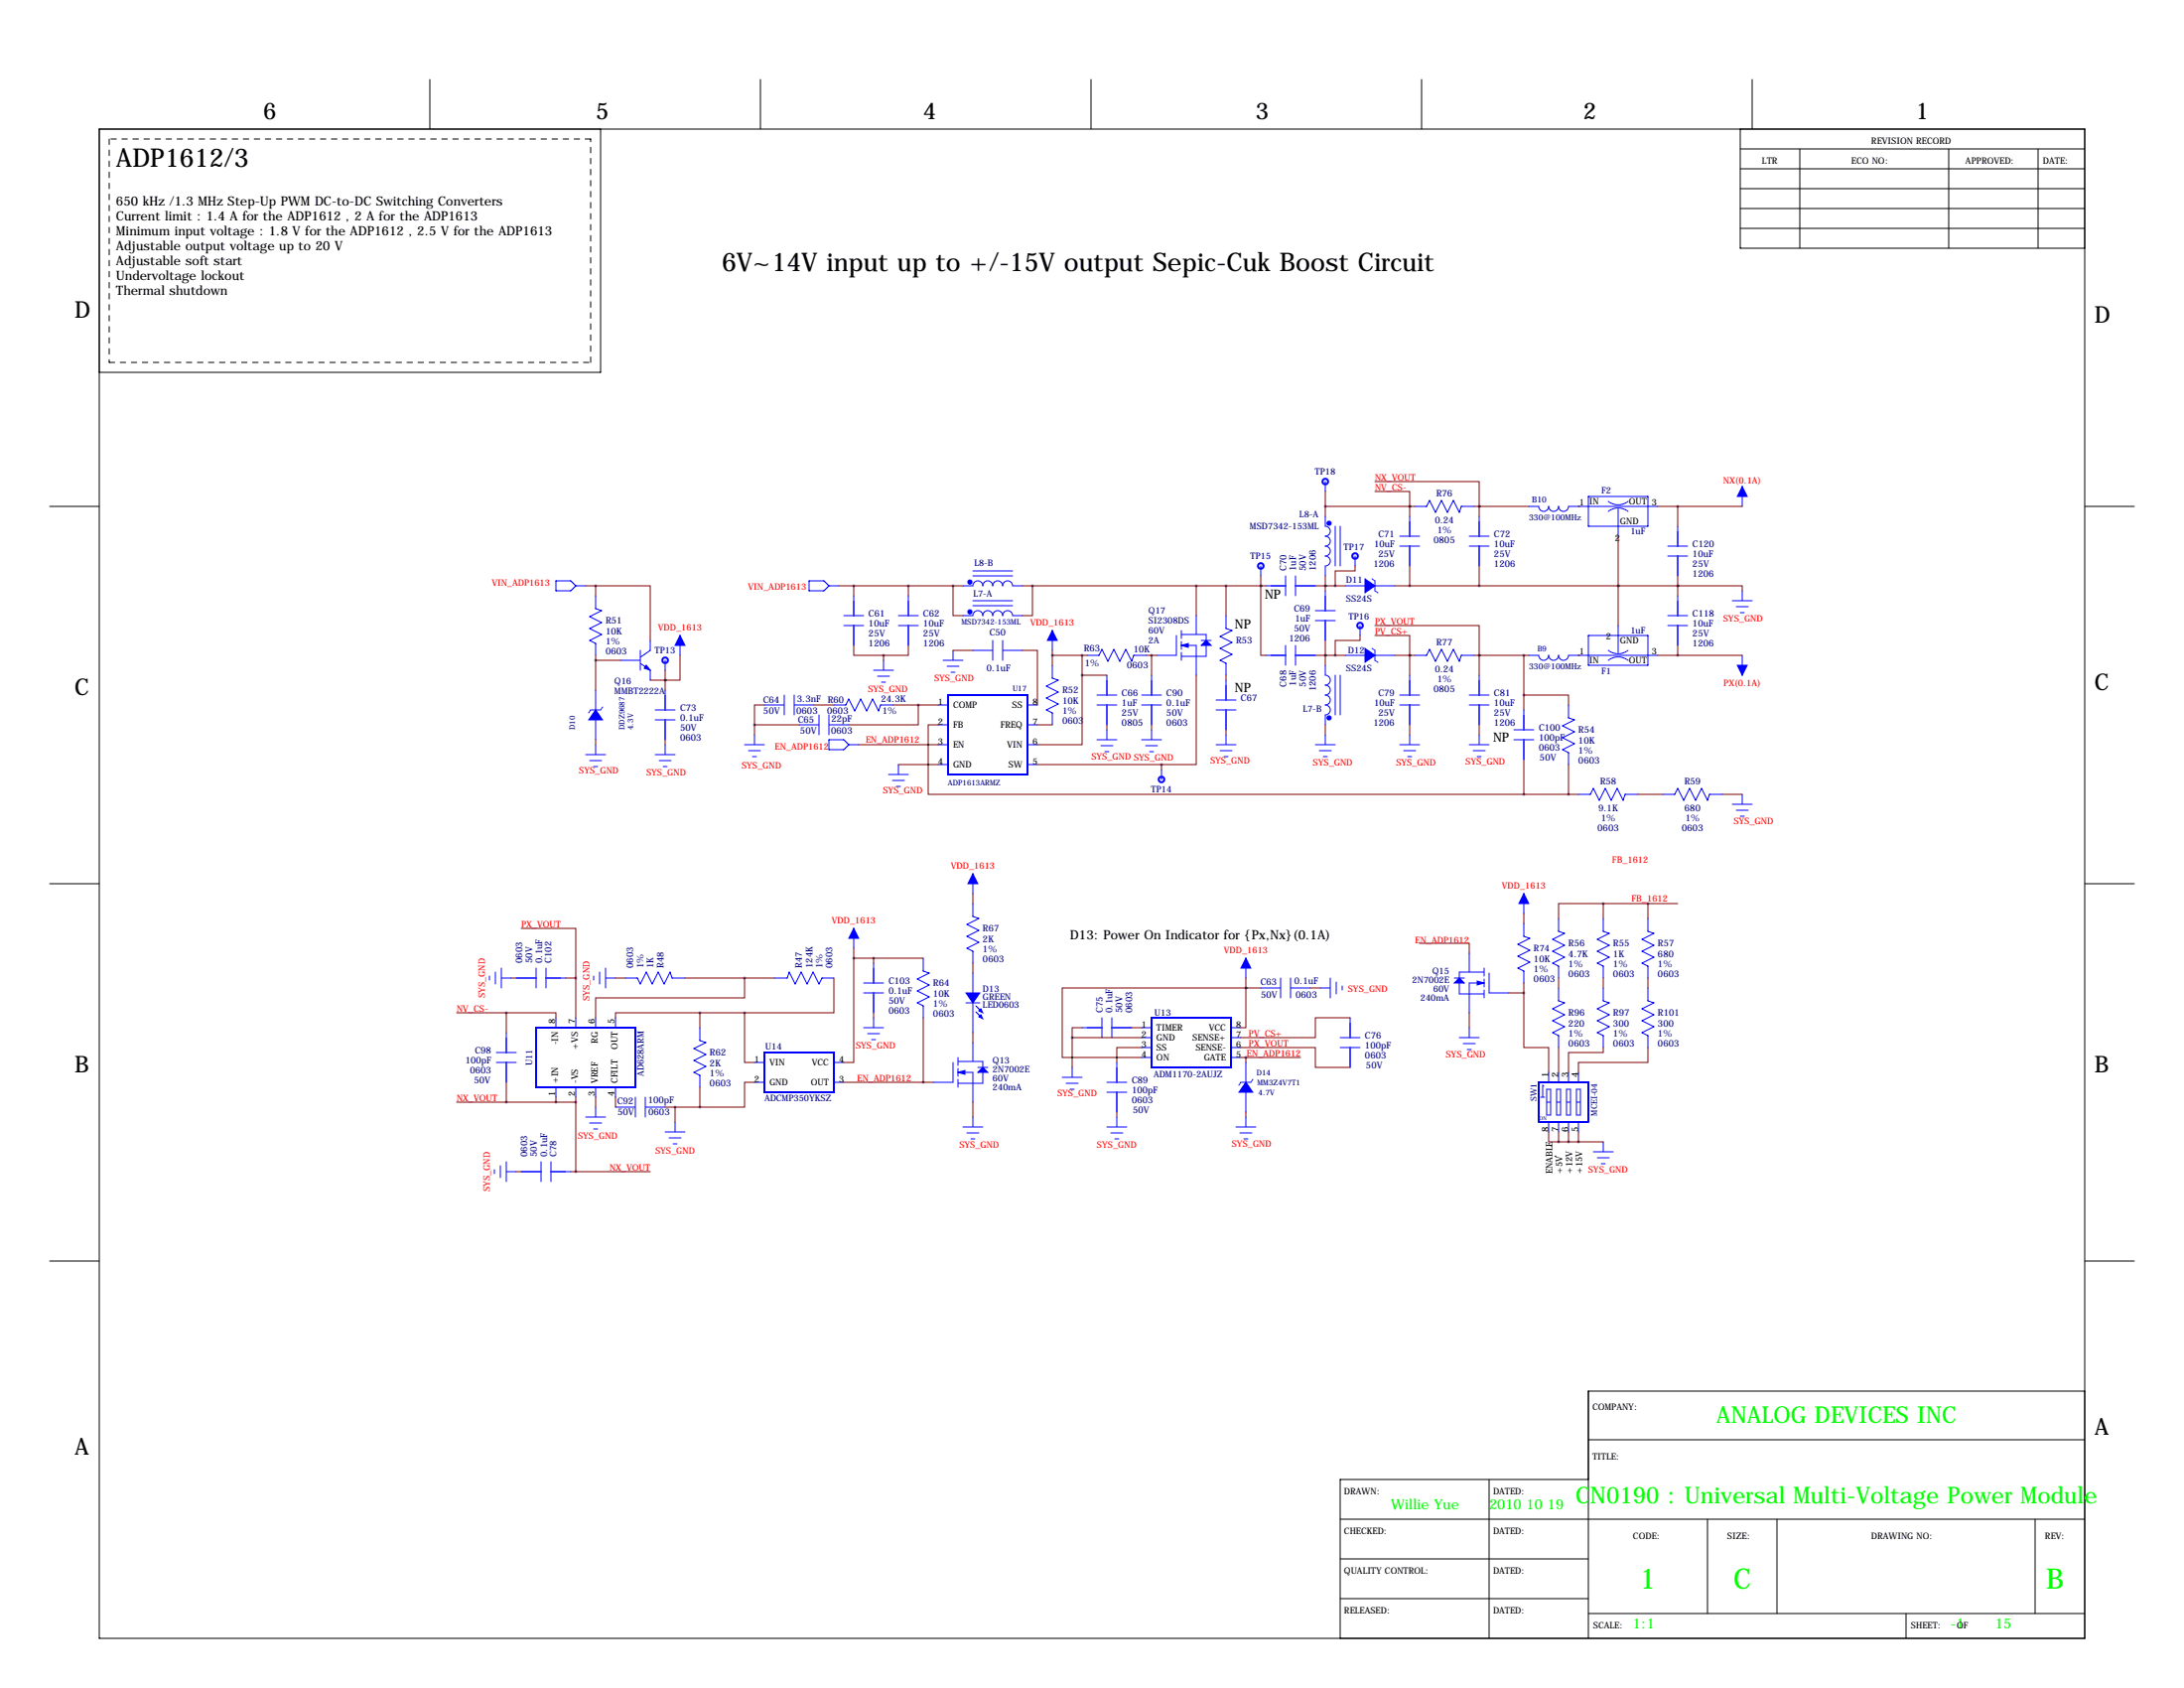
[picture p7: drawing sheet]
<svg xmlns="http://www.w3.org/2000/svg" width="559mm" height="432mm" viewBox="0 0 559 432" stroke-linecap="round" stroke-linejoin="round" font-family="sans-serif">
<g fill="none" stroke="#000" stroke-width=".25">
<path d="M25.4 33h508v386.1h-508zM110 20.3v12.7M153.7 33v62.2h-128.3M194.6 20.3v12.7M279.1 20.3v12.7M363.7 20.3v12.7M445.3 38.1h88.1M445.3 33v30.5h88.1M448.3 20.3v12.7M460.5 38.1v25.4M498.6 38.1v25.4M521.5 38.1v25.4"/>
<path d="M445.3 48.3h88.1M445.3 43.2h88.1M445.3 53.3h88.1M445.3 58.4h88.1M12.7 129.5h12.7M533.4 129.5h12.7M12.7 226.1h12.7M533.4 226.1h12.7M397.8 295.7h.1M12.7 322.6h12.7M533.4 322.6h12.7M533.4 355.9h-127v63.2"/>
<path d="M381 378.5v40.6M406.4 368.3h127M406.4 378.5h-63.5v40.6M342.9 388.6h190.5M342.9 398.8h63.5M436.9 388.6v24.1M454.7 388.6v24.1M520.7 388.6v24.1M342.9 408.9h63.5M406.4 412.7h127M487.7 412.7v6.4"/>
</g>
<path d="M27.9 35.6v57.1M151.1 35.6h-123.2M27.9 92.7h123.2M151.1 92.7v-57.1" fill="none" stroke="#000" stroke-width=".25" stroke-dasharray="1.4 1.4"/>
<g fill="none" stroke="#00f" stroke-width=".51">
<path d="M242.6 177.8h20.3v20.3h-20.3zM137.2 262.9h25.4v15.2h-25.4zM195.6 269.2h17.8v10.2h-17.8zM294.6 260.3h20.4v12.7h-20.4zM393.7 276.9h12.7v10.1h-12.7z"/>
<circle cx="339.1" cy="123.2" r=".71"/>
<circle cx="322.6" cy="144.8" r=".71"/>
<circle cx="346.7" cy="142.2" r=".71"/>
<circle cx="170.2" cy="168.9" r=".71"/>
<circle cx="348" cy="160" r=".71"/>
<circle cx="297.2" cy="199.4" r=".71"/>
</g>
<g fill="none" stroke="#00f" stroke-width=".25">
<path d="M339.1 132.1v2.5a1.27 1.27 0 0 1 1.3 1.3 1.27 1.27 0 0 1-1.3 1.3 1.27 1.27 0 0 1 1.3 1.2 1.27 1.27 0 0 1-1.3 1.3 1.27 1.27 0 0 1 1.3 1.3 1.27 1.27 0 0 1-1.3 1.2 1.27 1.27 0 0 1 1.3 1.3 1.27 1.27 0 0 1-1.3 1.3v2.5M339.1 123.2v2.5M341.6 134.6v10.2M342.9 134.6v10.2M358.1 139.7h5.1M358.1 137.2h5.1M360.7 132.1v5.1M360.7 139.7v5.1M361.9 129.5h3.1l.8-1.5 1.5 3.1 1.5-3.1 1.5 3.1 1.6-3.1 1.5 3.1 .5-1.6h3.3M375.9 139.7h5.1M375.9 137.2h5.1M378.5 132.1v5.1"/>
<path d="M378.5 139.7v5.1M391.2 129.5h2.5a1.27 1.27 0 0 0 1.3 1.3 1.27 1.27 0 0 0 1.2-1.3 1.27 1.27 0 0 0 1.3 1.3 1.27 1.27 0 0 0 1.3-1.3 1.27 1.27 0 0 0 1.2 1.3 1.27 1.27 0 0 0 1.3-1.3h22.9M406.4 127h15.2v7.6h-15.2zM411.5 128.3a4.1 4.1 0 0 0 5.1 0M411.5 130.8a4.1 4.1 0 0 1 5.1 0M414 130v7.2M426.7 139.7h5.1M429.3 134.6v5.1M445.8 124.5v5M142.2 148.6h3.8l1.3 1.3-1.3 1.2h-3.8zM147.3 149.9h2.6M152.4 152.4v3.3l1.5 .5-3 1.5 3 1.6-3 1.5 3 1.5-3 1.5 1.5 .8v3"/>
<path d="M207 148.6h3.8l1.3 1.3-1.3 1.2h-3.8zM212.1 149.9h2.5M215.9 157.5h5.1M218.4 152.4v5.1M229.9 157.5h5M232.4 152.4v5.1M246.4 149.9h2.5a1.27 1.27 0 0 1 1.3-1.3 1.27 1.27 0 0 1 1.3 1.3 1.27 1.27 0 0 1 1.2-1.3 1.27 1.27 0 0 1 1.3 1.3 1.27 1.27 0 0 1 1.3-1.3 1.27 1.27 0 0 1 1.2 1.3 1.27 1.27 0 0 1 1.3-1.3 1.27 1.27 0 0 1 1.3 1.3h2.5M246.4 157.5h2.5a1.27 1.27 0 0 1 1.3-1.3 1.27 1.27 0 0 1 1.3 1.3 1.27 1.27 0 0 1 1.2-1.3 1.27 1.27 0 0 1 1.3 1.3 1.27 1.27 0 0 1 1.3-1.3 1.27 1.27 0 0 1 1.2 1.3 1.27 1.27 0 0 1 1.3-1.3 1.27 1.27 0 0 1 1.3 1.3h2.5M248.9 147.3h10.2M248.9 146h10.2M248.9 153.7h10.2M248.9 154.9h10.2"/>
<path d="M306.1 157.5v4.8M313.7 157.5v3.3l1.5 .5-3 1.5 3 1.5-3 1.6 3 1.5-3 1.5 1.5 .8v3M322.6 144.8v2.5M323.8 149.9h5.1M328.9 147.3v5.1M331.5 149.9h5M331.5 147.3v5.1M336.5 156.2h5.1M336.5 158.8h5.1M339.1 151.1v5.1M339.1 158.8v5M344.2 149.9h5"/>
<path d="M346.7 142.2v2.6M351 148.1l.8 .5v2.5l.8 .5M351.8 149.9h5.1M426.7 157.5h5.1M426.7 142.2h5.1M429.3 142.2v5.1M429.3 152.4v5.1M443.2 153.7h5.1M444.2 155.2h3.1M445.3 156.7h1M445.8 151.1v2.6M152.4 176.5v5.1"/>
<path d="M158.7 168.9h5.1M163.8 169.7l2.6 1.7v2.6M163.8 166.4v5M166.4 163.8v2.6l-2.6 1.7M170.2 168.9v2.5M170.2 176.5v5.1M174 162.6v5M200.7 177.8v5.1M203.2 177.8v5.1M215.9 160h5.1M218.4 160v5.1M223.5 171.4h5.1"/>
<path d="M224.5 173h3.1M225.6 174.5h1M226.1 168.9v2.5M229.9 160h5M232.4 160v5.1M241.3 168.9h5.1M242.3 170.4h3.1M243.3 172h1M243.8 166.4v2.5M248.9 166.4h5.1M254 163.8v5.1M256.5 166.4h5.1"/>
<path d="M256.5 163.8v5.1M269.2 161.3v5.1M269.2 170.2v3.3l1.6 .5-3.1 1.5 3.1 1.5-3.1 1.6 3.1 1.5-3.1 1.5 1.5 .8v3M278.1 167.6h3.1l.7-1.5 1.6 3.1 1.5-3.1 1.5 3.1 1.5-3.1 1.6 3.1 .5-1.6h3.3M280.7 177.8h5.1M283.2 172.7v5.1M292.1 177.8h5.1M294.6 172.7v5.1M301 162.6v5h-5.1M302.3 161.3v2M302.3 164.1v2M302.3 166.9v2"/>
<path d="M302.3 162.3h6.3v1.5M303.5 165.1h2.6v7.6M307.3 163.8h2.6M308.6 165.1v2.8h-6.3M311.1 179.1h5.1M313.7 174v5.1M323.8 167.6h5.1M328.9 165.1v5.1M331.5 167.6h5M331.5 165.1v5.1M339.1 170.2v2.5a1.27 1.27 0 0 1 1.3 1.3 1.27 1.27 0 0 1-1.3 1.3 1.27 1.27 0 0 1 1.3 1.2 1.27 1.27 0 0 1-1.3 1.3 1.27 1.27 0 0 1 1.3 1.3 1.27 1.27 0 0 1-1.3 1.2 1.27 1.27 0 0 1 1.3 1.3 1.27 1.27 0 0 1-1.3 1.3v2.5M341.6 172.7v10.2"/>
<path d="M342.9 172.7v10.2M344.2 167.6h5M348 160v2.6M351 165.9l.8 .5v2.5l.8 .5M351.8 167.6h5.1M358.1 177.8h5.1M360.7 172.7v5.1M361.9 167.6h3.1l.8-1.5 1.5 3.1 1.5-3.1 1.5 3.1 1.6-3.1 1.5 3.1 .5-1.6h3.3M375.9 177.8h5.1M378.5 172.7v5.1M391.2 167.6h2.5a1.27 1.27 0 0 0 1.3 1.3 1.27 1.27 0 0 0 1.2-1.3 1.27 1.27 0 0 0 1.3 1.3 1.27 1.27 0 0 0 1.3-1.3 1.27 1.27 0 0 0 1.3 1.3 1.27 1.27 0 0 0 1.2-1.3h22.9M406.4 162.6h15.2v7.6h-15.2z"/>
<path d="M411.5 166.4a4.1 4.1 0 0 0 5.1 0M411.5 168.9a4.1 4.1 0 0 1 5.1 0M414 160v7.1M426.7 160h5.1M429.3 160v5.1M445.8 167.6v5.1M149.9 193h5M150.9 194.6h3M151.9 196.1h1M152.4 184.1v5.1M152.4 190.5v2.5M154.2 180.8l-.5 .8h-2.6l-.5 .8"/>
<path d="M167.6 181.6h5.1M167.6 184.1h5.1M167.6 193h5.1M168.7 194.6h3M169.7 196.1h1M170.2 184.1v5.1M170.2 190.5v2.5M190.5 190.5h5.1M191.5 192h3.1M192.5 193.5h1M193 188v2.5M195.6 180.3h5.1"/>
<path d="M203.2 180.3h5.1M204.5 185.4h5M209.5 182.9v5.1M212.1 185.4h5.1M212.1 182.9v5.1M212.1 189.2h3.8l1.3 1.3-1.3 1.3h-3.8zM213.4 180.3h3l.8-1.5 1.5 3.1 1.5-3.1 1.5 3.1 1.6-3.1 1.5 3.1 .5-1.6h3.3M217.2 190.5h2.5M227.3 198.1h5.1M228.3 199.6h3.1M229.9 195.6v2.5M240 180.3h2.6"/>
<path d="M240 185.4h2.6M240 190.5h2.6M240 195.6h2.6M262.9 180.3h2.5M262.9 185.4h2.5M262.9 190.5h2.5M262.9 195.6h2.5M280.7 180.3h5.1M280.7 189.2h5.1M281.7 190.8h3M282.7 192.3h1M283.2 180.3v5.1"/>
<path d="M283.2 186.7v2.5M292.1 180.3h5.1M292.1 189.2h5.1M293.1 190.8h3.1M294.1 192.3h1M294.6 180.3v5.1M294.6 186.7v2.5M297.2 196.8v2.6M311.1 190.5h5.1M311.1 181.6h5.1M312.2 192h3M313.2 193.5h1"/>
<path d="M313.7 181.6v5.1M313.7 188v2.5M336.5 190.5h5.1M337.6 192h3M338.6 193.5h1M339.1 188v2.5M358.1 180.3h5.1M358.1 190.5h5.1M359.2 192h3M360.2 193.5h1M360.7 180.3v5.1M360.7 188v2.5"/>
<path d="M375.9 180.3h5.1M375.9 190.5h5.1M376.9 192h3.1M378 193.5h1M378.5 180.3v5.1M378.5 188v2.5M387.3 186.7h5.1M387.3 189.2h5.1M389.9 181.6v5.1M389.9 189.2v5.1M401.3 180.3v3.3l1.5 .5-3 1.6 3 1.5-3 1.5 3 1.5-3 1.6 1.5 .7v3.1M229.4 201.2h1"/>
<path d="M403.9 203.2h3l.8-1.5 1.5 3 1.5-3 1.5 3 1.6-3 1.5 3 .5-1.5h3.3M425.4 203.2h3.1l.8-1.5 1.5 3 1.5-3 1.5 3 1.6-3 1.5 3 .5-1.5h3.3M443.2 205.7h5.1M444.2 207.3h3.1M445.3 208.8h1M445.8 203.2v2.5M218.4 237.5v5.1M248.9 223.5v5.1M248.9 231.1v3.3l1.5 .5-3 1.6 3 1.5-3 1.5 3 1.5-3 1.6 1.5 .7v3.1M389.9 228.6v5.1M389.9 236.2v3.3l1.5 .5-3 1.6 3 1.5-3 1.5 3 1.5-3 1.5 1.5 .8v3.1M398.8 234.9v3.4l1.5 .5-3 1.5 3 1.5-3 1.5 3 1.6-3 1.5 1.5 .7v3.1"/>
<path d="M410.2 234.9v3.4l1.5 .5-3 1.5 3 1.5-3 1.5 3 1.6-3 1.5 1.5 .7v3.1M421.6 234.9v3.4l1.6 .5-3.1 1.5 3.1 1.5-3.1 1.5 3.1 1.6-3.1 1.5 1.5 .7v3.1M125.2 249.7v1M126.7 248.7v3M128.3 250.2h2.5M128.3 247.6v5.1M132.1 250.2h5.1M137.2 247.6v5.1M139.7 250.2h5.1M139.7 247.6v5.1M151.9 249.7v1M153.4 248.7v3"/>
<path d="M154.9 250.2h2.6M154.9 247.6v5.1M160 250.2h3.1l.7 1.5 1.6-3 1.5 3 1.5-3 1.5 3 1.5-3 .6 1.5h3.3M198.1 250.2h3.3l.5-1.5 1.6 3 1.5-3 1.5 3 1.5-3 1.5 3 .8-1.5h3.1M221 254h5.1M221 251.5h5.1M223.5 246.4v5.1M223.5 254v5.1M236.2 245.1v3.3l1.5 .5-3 1.5 3 1.6-3 1.5 3 1.5-3 1.5 1.5 .8v3M247.1 256.5h3.6M248.9 248.9v5.1M248.9 256.5v7.7"/>
<path d="M249.7 257.3l1.5 1.5M249.7 258.8l1.5 1.5M318.8 245.1v5.1M322.6 252.7h5.1M327.7 250.2v5.1M330.2 252.7h5.1M330.2 250.2v5.1M337.8 252.7h2.6M340.4 250.2v5.1M341.9 251.2v3.1M343.4 252.2v1M372.1 250.2h2.5"/>
<path d="M373.4 251.5v2.8h6.3M375.9 243.8v4.9M378.5 251.5h-2.6v7.6M379.7 247.6v2.1M379.7 250.4v2.1M379.7 253.2v2.1M379.7 248.7h-6.3v1.5M381 248.9v5.1h5.1M398.8 252.7v3.3l1.5 .5-3 1.6 3 1.5-3 1.5 3 1.5-3 1.6 1.5 .7v3.1M410.2 252.7v3.3l1.5 .5-3 1.6 3 1.5-3 1.5 3 1.5-3 1.6 1.5 .7v3.1M421.6 252.7v3.3l1.6 .5-3.1 1.6 3.1 1.5-3.1 1.5 3.1 1.5-3.1 1.6 1.5 .7v3.1M127 271.8h5.1"/>
<path d="M127 269.2h5.1M129.5 264.2v5M129.5 271.8v5.1M142.2 260.3v2.6M142.2 278.1v2.6M147.3 260.3v2.6M147.3 278.1v2.6M152.4 260.3v2.6M152.4 278.1v2.6M157.5 260.3v2.6M157.5 278.1v2.6M179.1 262.9v3.3l1.5 .5-3.1 1.5 3.1 1.5-3.1 1.6 3.1 1.5-3.1 1.5 1.6 .8v3"/>
<path d="M193 276.9h2.6M193 271.8h2.6M213.4 276.9h2.5M213.4 271.8h2.5M221 262.9h5.1M222 264.4h3M223 265.9h1M223.5 260.3v2.6M243.8 271.8v5.1h-5M245.1 270.5v2M245.1 273.3v2M245.1 276.1v2"/>
<path d="M245.1 271.5h6.4v1.5M246.4 274.3h2.5v7.6M248.9 266.7v4.8M250.2 273h2.5M251.5 274.3v2.8h-6.4M271.8 275.6h5.1M272.8 277.1h3M273.8 278.6h1M274.3 273v2.6M276.9 262.9h5M281.9 260.3v5.1M283.2 276.9h5.1"/>
<path d="M283.2 279.4h5.1M284.5 262.9h5.1M284.5 260.3v5.1M285.8 271.8v5.1M285.8 279.4v5.1M292.1 262.9h2.5M292.1 265.4h2.5M292.1 268h2.5M292.1 270.5h2.5M315 262.9h2.5M315 265.4h2.5M315 268h2.5"/>
<path d="M315 270.5h2.5M318.8 271.8v5.1M318.8 279.4v5.1M320.5 276.1l-.5 .8h-2.5l-.5 .7M342.9 265.4h5.1M342.9 268h5.1M345.4 260.3v5.1M345.4 268v5M373.4 265.4h5.1M374.4 267h3M375.4 268.5h1M375.9 262.9v2.5"/>
<path d="M395 277.9l-.3-.3v3.1M395.7 278.6h1v6.6h-1zM396.2 274.3v2.6M398.3 278.6h1v6.6h-1zM398.8 274.3v2.6M400.8 278.6h1v6.6h-1zM401.3 274.3v2.6M403.4 278.6h1v6.6h-1zM403.9 274.3v2.6M126.5 299.2v1M128 298.2v3M129.5 299.7h2.6"/>
<path d="M129.5 297.2v5.1M133.3 299.7h5.1M138.4 297.2v5.1M141 299.7h5M141 297.2v5.1M149.9 285.8h5M150.9 287.3h3M151.9 288.8h1M152.4 283.2v2.6M157.5 283.2h5.1M162.6 280.7v5.1M165.1 283.2h5.1"/>
<path d="M165.1 280.7v5.1M170.2 289.6h5.1M171.2 291.1h3M172.2 292.6h1M172.7 287v2.6M246.4 288.3h5.1M247.4 289.8h3M248.4 291.3h1M248.9 285.8v2.5M283.2 288.3h5.1M284.2 289.8h3.1M285.2 291.3h1.1"/>
<path d="M285.8 285.8v2.5M316.2 288.3h5.1M317.2 289.8h3.1M318.3 291.3h1M318.8 285.8v2.5M394.2 280.7h1M395.7 281.9h1M396.2 287v2.6M398.3 281.9h1M398.8 287v2.6M400.8 281.9h1M401.3 287v2.6"/>
<path d="M403.4 281.9h1M403.9 287v2.6M407.7 294.6h5M408.7 296.2h3M409.7 297.7h1M410.2 292.1v2.5"/>
</g>
<g fill="none" stroke="#00f" stroke-width=".63">
<circle cx="340.1" cy="133.9" r=".36"/>
<circle cx="248.2" cy="156.5" r=".36"/>
<circle cx="248.2" cy="148.9" r=".36"/>
<circle cx="340.1" cy="183.6" r=".36"/>
</g>
<g fill="#00f" stroke="#00f" stroke-width=".25">
<path d="M251.5 273l1.2 1.3h-2.5z"/>
<path d="M245.1 274.3l1.8-.5v1z"/>
<path d="M165.4 170.2l1 1.2-1.6-.5z"/>
<path d="M308.6 163.8l1.3 1.3h-2.6z"/>
<path d="M302.3 165.1l1.7-.5v1z"/>
<path d="M349.2 148.1l2.6 1.8-2.6 1.7z"/>
<path d="M349.2 165.9l2.6 1.7-2.6 1.8z"/>
<path d="M318.8 276.9l1.7 2.5h-3.5z"/>
<path d="M372.1 251.5l1.3-1.3 1.2 1.3z"/>
<path d="M378 251l1.7 .5-1.7 .5z"/>
<path d="M152.4 181.6l1.8 2.5h-3.6z"/>
<path d="M247.1 254h3.6l-1.8 2.5z"/>
<path d="M250.4 260.1l.6-.5 .5 1z"/>
<path d="M251 258.1l.5 1-1.1-.5z"/>
<path d="M389.9 228.6l1.3 2.5h-2.6z"/>
<path d="M218.4 237.5l1.3 2.5h-2.5z"/>
<path d="M248.9 223.5l1.3 2.6h-2.6z"/>
<path d="M318.8 245.1l1.2 2.5h-2.5z"/>
<path d="M174 162.6l1.3 2.5h-2.6z"/>
<path d="M269.2 161.3l1.3 2.5h-2.5z"/>
<path d="M444.5 170.2h2.5l-1.2 2.5z"/>
<path d="M445.8 124.5l1.2 2.5h-2.5z"/>
</g>
<g fill="none" stroke="#800000" stroke-width=".25">
<path d="M339.1 129.5h22.8M339.1 125.7v6.4M351.8 125.7h8.9v3.8M351.8 123.2h26.7v6.3M360.7 129.5h.1M360.7 129.5v2.6M377.2 129.5h14M378.5 129.5h.1M378.5 129.5v2.6M403.9 129.5h.1M414 137.2v22.8M424.2 129.5h21.6"/>
<path d="M429.3 129.5v5.1M149.9 149.9h2.5M152.4 149.9h14v13.9M152.4 149.9v2.5M214.6 149.9h31.8M218.4 149.9v2.5M232.4 149.9v2.5M243.8 149.9v7.6h2.6M261.6 149.9h62.2M264.2 149.9v7.6h-2.6M306.1 149.9v7.6M313.7 149.9v7.6"/>
<path d="M322.6 149.9v17.7h1.2M322.6 149.9h.1M322.6 147.3v2.6M336.5 149.9h7.7M339.1 149.9h.1M339.1 147.3v3.8M346.7 144.8v1.2h-5.1v3.9M356.9 149.9h72.4M360.7 144.8v5.1M378.5 144.8v5.1M414 149.9h.1M429.3 149.9h.1"/>
<path d="M429.3 149.9h16.5v1.2M429.3 147.3v5.1M152.4 168.9h6.3M152.4 167.6v8.9M166.4 174h3.8M170.2 174h.1M170.2 171.4v5.1M174 167.6v6.4h-3.8M218.4 165.1v2.5h7.7M226.1 167.6v1.3M232.4 165.1v2.5h-6.3M243.8 166.4h5.1"/>
<path d="M261.6 166.4h3.8v13.9M269.2 167.6h8.9M269.2 166.4v3.8M276.9 172.7v17.8h-11.5M276.9 167.6v5.1M276.9 172.7h6.3M293.4 167.6h2.5M294.6 167.6v5.1M306.1 172.7v22.9h-8.9M313.7 172.7v1.3M336.5 167.6h7.7M339.1 167.6h.1"/>
<path d="M339.1 163.8v6.4M348 162.6v1.2h-6.4v3.8M351.8 160h26.7v7.6M351.8 162.6h8.9v5M356.9 167.6h5M360.7 167.6h.1M360.7 167.6v5.1M377.2 167.6h14M378.5 167.6h.1M378.5 167.6v5.1M389.9 177.8h11.4v2.5M389.9 167.6v14"/>
<path d="M403.9 167.6h.1M424.2 167.6h21.6M429.3 165.1v2.5M152.4 189.2v1.3M170.2 189.2v1.3M193 185.4h11.5M193 185.4v2.6M195.6 180.3h-2.6v5.1M208.3 180.3h5.1M219.7 190.5h20.3M228.6 180.3h11.4M229.9 195.6h10.1"/>
<path d="M234.9 180.3v5.1h-17.7M240 185.4h-2.5v17.8h152.4M265.4 185.4h3.8M265.4 195.6h31.8M283.2 185.4v1.3M294.6 185.4v1.3M297.2 195.6v1.2M313.7 186.7v1.3M339.1 185.4v2.6M360.7 185.4v2.6M378.5 185.4v2.6M389.9 194.3v8.9"/>
<path d="M401.3 195.6v7.6M389.9 203.2h14M419.1 203.2h6.3M440.7 203.2h5.1M133.3 237.5h14v12.7M248.9 228.6v2.5M389.9 233.7v2.5M410.2 231.1h-11.4v3.8M410.2 231.1v3.8M410.2 231.1h19.1M421.6 231.1v3.8M116.8 259.1h12.7"/>
<path d="M129.5 259.1h12.7v1.2M129.5 259.1v5.1M130.8 250.2h1.3M144.8 250.2h2.5M147.3 250.2v10.1M157.5 250.2h2.5M175.3 250.2h22.8M179.1 259.1h-21.6v1.2M179.1 259.1h11.4M179.1 259.1v3.8M190.5 250.2v5.1h-38.1v5M190.5 259.1v12.7h2.5"/>
<path d="M213.4 250.2v8.9h-22.9M218.4 245.1v26.7h-2.5M218.4 242.6v2.5M218.4 245.1h17.8M223.5 245.1v1.3M223.5 259.1v1.2M248.9 246.4v2.5M318.8 252.7h-47v17.8h20.3M318.8 252.7v10.2h-1.3M318.8 252.7h.1M318.8 250.2v2.5M318.8 252.7h3.8"/>
<path d="M335.3 252.7h2.5M363.2 241.3h12.7v2.5M375.9 259.1v3.8M386.1 254h3.8M389.9 254v14h6.3v6.3M389.9 251.5v2.5M398.8 250.2v2.5M410.2 250.2v2.5M421.6 250.2v2.5M129.5 276.9v5M179.1 278.1v5.1M193 276.9h-2.5v6.3h-11.4"/>
<path d="M215.9 276.9h22.9M236.2 260.3v16.6M248.9 264.2v2.5M274.3 265.4h17.8M274.3 265.4v7.6M276.9 262.9h-2.6v2.5M289.6 262.9h2.5M292.1 268h-6.3v3.8M317.5 268h19v5h8.9M317.5 270.5h15.2M318.8 270.5v1.3M345.4 260.3h-8.9v5.1h-19"/>
<path d="M398.8 268v6.3M410.2 268v1.2h-8.9v5.1M421.6 268v3.8h-17.7v2.5M116.8 281.9h30.5M132.1 299.7h1.2M142.2 280.7v1.2M146 299.7h20.4M147.3 280.7v19M152.4 280.7v2.5M157.5 280.7v2.5M170.2 283.2h8.9M172.7 283.2v3.8"/>
<path d="M248.9 281.9v3.9M285.8 284.5v1.3M318.8 284.5v1.3M396.2 289.6v2.5h2.6M398.8 292.1h11.4M398.8 289.6v2.5M401.3 289.6v2.5M403.9 289.6v2.5"/>
</g>
<path d="M218.4 149.9a.05 .05 0 0 0 .1 0 .05 .05 0 0 0-.1 0zM226 167.6a.05 .05 0 0 0 .1 0 .05 .05 0 0 0-.1 0zM421.6 231.1a.05 .05 0 0 0 .1 0 .05 .05 0 0 0-.1 0zM378.4 167.6a.05 .05 0 0 0 .1 0 .05 .05 0 0 0-.1 0zM318.7 252.7a.05 .05 0 0 0 .1 0 .05 .05 0 0 0-.1 0zM142.2 281.9a.05 .05 0 0 0 .1 0 .05 .05 0 0 0-.1 0zM129.5 259.1a.05 .05 0 0 0 .1 0 .05 .05 0 0 0-.1 0zM129.5 281.9a.05 .05 0 0 0 .1 0 .05 .05 0 0 0-.1 0zM218.4 245.1a.05 .05 0 0 0 .1 0 .05 .05 0 0 0-.1 0zM318.7 252.7a.05 .05 0 0 0 .1 0 .05 .05 0 0 0-.1 0zM318.7 270.5a.05 .05 0 0 0 .1 0 .05 .05 0 0 0-.1 0zM306 149.9a.05 .05 0 0 0 .1 0 .05 .05 0 0 0-.1 0zM378.4 167.6a.05 .05 0 0 0 .1 0 .05 .05 0 0 0-.1 0zM276.8 172.7a.05 .05 0 0 0 .1 0 .05 .05 0 0 0-.1 0zM264.1 149.9a.05 .05 0 0 0 .1 0 .05 .05 0 0 0-.1 0zM243.8 149.9a.05 .05 0 0 0 .1 0 .05 .05 0 0 0-.1 0zM269.2 167.6a.05 .05 0 0 0 .1 0 .05 .05 0 0 0-.1 0zM193 185.4a.05 .05 0 0 0 .1 0 .05 .05 0 0 0-.1 0zM378.4 149.9a.05 .05 0 0 0 .1 0 .05 .05 0 0 0-.1 0zM378.4 129.5a.05 .05 0 0 0 .1 0 .05 .05 0 0 0-.1 0zM378.4 129.5a.05 .05 0 0 0 .1 0 .05 .05 0 0 0-.1 0zM403.8 292.1a.05 .05 0 0 0 .1 0 .05 .05 0 0 0-.1 0zM276.8 167.6a.05 .05 0 0 0 .1 0 .05 .05 0 0 0-.1 0zM179 259.1a.05 .05 0 0 0 .1 0 .05 .05 0 0 0-.1 0zM179 283.2a.05 .05 0 0 0 .1 0 .05 .05 0 0 0-.1 0zM294.6 167.6a.05 .05 0 0 0 .1 0 .05 .05 0 0 0-.1 0zM341.6 149.9a.05 .05 0 0 0 .1 0 .05 .05 0 0 0-.1 0zM341.6 167.6a.05 .05 0 0 0 .1 0 .05 .05 0 0 0-.1 0zM429.2 149.9a.05 .05 0 0 0 .1 0 .05 .05 0 0 0-.1 0zM429.2 167.6a.05 .05 0 0 0 .1 0 .05 .05 0 0 0-.1 0zM429.2 129.5a.05 .05 0 0 0 .1 0 .05 .05 0 0 0-.1 0zM429.2 149.9a.05 .05 0 0 0 .1 0 .05 .05 0 0 0-.1 0zM234.9 180.3a.05 .05 0 0 0 .1 0 .05 .05 0 0 0-.1 0z" fill="#800000" stroke="#800000" stroke-width=".63"/>
<g font-size="7.3" fill="#0f0">
<text x="419.6" y="406.4">1</text>
<text x="443.5" y="406.4">C</text>
<text x="523.5" y="406.4">B</text>
</g>
<g font-size="6.6">
<text x="29.7" y="42.7">ADP1612/3</text>
<text x="184.7" y="69.3">6V~14V input up to +/-15V output Sepic-Cuk Boost Circuit</text>
</g>
<g font-size="5.9">
<text x="67.3" y="30.5">6</text>
<text x="152.4" y="30.5">5</text>
<text x="236.2" y="30.5">4</text>
<text x="321.3" y="30.5">3</text>
<text x="405.1" y="30.5">2</text>
<text x="490.2" y="30.5">1</text>
<text x="19" y="81.3">D</text>
<text x="535.9" y="82.6">D</text>
<text x="19" y="177.8">C</text>
<text x="535.9" y="176.5">C</text>
<text x="19" y="274.3">B</text>
<text x="535.9" y="274.3">B</text>
<text x="535.9" y="367">A</text>
<text x="19" y="372.1">A</text>
</g>
<g font-size="5.9" fill="#0f0">
<text x="439.2" y="364">ANALOG DEVICES INC</text>
<text x="403.2" y="384.6">CN0190 : Universal Multi-Voltage Power Module</text>
</g>
<g font-size="3.6" fill="#0f0">
<text x="355.9" y="386.1">Willie Yue</text>
<text x="381" y="386.1">2010 10 19</text>
<text x="417.8" y="416.6">1:1</text>
<text x="499.1" y="416.6">-1</text>
<text x="510.5" y="416.6">15</text>
</g>
<g font-size="3.3">
<text x="29.7" y="52.6">650 kHz /1.3 MHz Step-Up PWM DC-to-DC Switching Converters</text>
<text x="29.7" y="56.4">Current limit : 1.4 A for the ADP1612 , 2 A for the ADP1613</text>
<text x="29.7" y="60.2">Minimum input voltage : 1.8 V for the ADP1612 , 2.5 V for the ADP1613</text>
<text x="29.7" y="64">Adjustable output voltage up to 20 V</text>
<text x="29.7" y="67.8">Adjustable soft start</text>
<text x="29.7" y="71.6">Undervoltage lockout</text>
<text x="29.7" y="75.4">Thermal shutdown</text>
<text x="323.6" y="153.2">NP</text>
<text x="316" y="160.8">NP</text>
<text x="316" y="177">NP</text>
<text x="382" y="189.7">NP</text>
<text x="273.8" y="240.3">D13: Power On Indicator for {Px,Nx}(0.1A)</text>
</g>
<g font-size="2.4" fill="#000080">
<text x="367.5" y="127">R76</text>
<text x="352.7" y="137.4">C71</text>
<text x="367.1" y="133.7">0.24</text>
<text x="367.7" y="136.3">1%</text>
<text x="382.3" y="137.4">C72</text>
<text x="351.6" y="139.8">10uF</text>
<text x="352.7" y="142.4">25V</text>
<text x="366.9" y="138.8">0805</text>
<text x="382.3" y="139.8">10uF</text>
<text x="382.3" y="142.4">25V</text>
<text x="433.1" y="140">C120</text>
<text x="433.1" y="142.4">10uF</text>
<text x="329.2" y="146.1" transform="rotate(-90 329.2 146.1)">C70</text>
<text x="331.6" y="146.1" transform="rotate(-90 331.6 146.1)">1uF</text>
<text x="334.1" y="146.1" transform="rotate(-90 334.1 146.1)">50V</text>
<text x="336.7" y="146.1" transform="rotate(-90 336.7 146.1)">1206</text>
<text x="351.4" y="144.9">1206</text>
<text x="382.3" y="144.9">1206</text>
<text x="433.1" y="144.9">25V</text>
<text x="433.1" y="147.5">1206</text>
<text x="154.9" y="159.5">R51</text>
<text x="222.2" y="157.7">C61</text>
<text x="222.2" y="160.2">10uF</text>
<text x="236.2" y="157.7">C62</text>
<text x="236.2" y="160.2">10uF</text>
<text x="331.1" y="156.5">C69</text>
<text x="331.1" y="161.4">50V</text>
<text x="331.3" y="158.9">1uF</text>
<text x="433.1" y="157.7">C118</text>
<text x="433.1" y="160.2">10uF</text>
<text x="154.9" y="162.2">10K</text>
<text x="154.9" y="164.7">1%</text>
<text x="154.9" y="167.3">0603</text>
<text x="222.2" y="162.7">25V</text>
<text x="222.2" y="165.2">1206</text>
<text x="236.2" y="162.7">25V</text>
<text x="236.2" y="165.2">1206</text>
<text x="253.2" y="162.6">C50</text>
<text x="277.3" y="166.6">R63</text>
<text x="290" y="166.8">10K</text>
<text x="316.2" y="164.6">R53</text>
<text x="329.8" y="164">1206</text>
<text x="367.5" y="165.1">R77</text>
<text x="433.1" y="162.7">25V</text>
<text x="433.1" y="165.2">1206</text>
<text x="252.5" y="171.6">0.1uF</text>
<text x="277.6" y="170.3">1%</text>
<text x="288.4" y="170.8">0603</text>
<text x="367.1" y="171.8">0.24</text>
<text x="195.3" y="179.8">C64</text>
<text x="204" y="179.5">3.3nF</text>
<text x="211.8" y="179.8">R60</text>
<text x="225.4" y="179.5">24.3K</text>
<text x="271.8" y="177.3">R52</text>
<text x="271.8" y="180">10K</text>
<text x="287" y="178.1">C66</text>
<text x="298.4" y="178.1">C90</text>
<text x="317.5" y="179.3">C67</text>
<text x="329.2" y="175.7" transform="rotate(-90 329.2 175.7)">C68</text>
<text x="331.6" y="175.4" transform="rotate(-90 331.6 175.4)">1uF</text>
<text x="334.1" y="175.7" transform="rotate(-90 334.1 175.7)">50V</text>
<text x="336.7" y="176.9" transform="rotate(-90 336.7 176.9)">1206</text>
<text x="352.7" y="178.1">C79</text>
<text x="366.9" y="176.9">0805</text>
<text x="367.7" y="174.4">1%</text>
<text x="382.3" y="178.1">C81</text>
<text x="174" y="181.9">C73</text>
<text x="174" y="184.3">0.1uF</text>
<text x="195.3" y="182.5">50V</text>
<text x="203.8" y="182.5">0603</text>
<text x="204.1" y="184.9">C65</text>
<text x="211.7" y="182.5">0603</text>
<text x="212.7" y="184.5">22pF</text>
<text x="225.8" y="182.5">1%</text>
<text x="271.8" y="182.5">1%</text>
<text x="271.8" y="185">0603</text>
<text x="287" y="180.5">1uF</text>
<text x="287" y="183">25V</text>
<text x="287" y="185.6">0805</text>
<text x="298.4" y="180.5">0.1uF</text>
<text x="298.4" y="183">50V</text>
<text x="298.4" y="185.6">0603</text>
<text x="351.4" y="185.6">1206</text>
<text x="351.6" y="180.5">10uF</text>
<text x="352.7" y="183">25V</text>
<text x="382.3" y="180.5">10uF</text>
<text x="382.3" y="183">25V</text>
<text x="382.3" y="185.6">1206</text>
<text x="174" y="186.8">50V</text>
<text x="174" y="189.4">0603</text>
<text x="204.7" y="187.6">50V</text>
<text x="212.7" y="187.6">0603</text>
<text x="393.7" y="186.9">C100</text>
<text x="393.7" y="189.4">100pF</text>
<text x="393.7" y="191.9">0603</text>
<text x="403.9" y="187.5">R54</text>
<text x="403.9" y="190.1">10K</text>
<text x="394" y="194.4">50V</text>
<text x="403.9" y="192.7">1%</text>
<text x="403.9" y="195.2">0603</text>
<text x="409.4" y="200.7">R58</text>
<text x="431" y="200.7">R59</text>
<text x="409" y="207.4">9.1K</text>
<text x="409.6" y="209.9">1%</text>
<text x="431" y="207.4">680</text>
<text x="431.2" y="209.9">1%</text>
<text x="408.8" y="212.5">0603</text>
<text x="430.4" y="212.5">0603</text>
<text x="251.5" y="238.3">R67</text>
<text x="251.5" y="240.9">2K</text>
<text x="251.5" y="243.5">1%</text>
<text x="401.3" y="242.1">R56</text>
<text x="401.3" y="244.7">4.7K</text>
<text x="412.7" y="242.1">R55</text>
<text x="412.7" y="244.7">1K</text>
<text x="424.2" y="242.1">R57</text>
<text x="424.2" y="244.7">680</text>
<text x="133.6" y="246.4" transform="rotate(-90 133.6 246.4)">0603</text>
<text x="136.1" y="246.4" transform="rotate(-90 136.1 246.4)">50V</text>
<text x="138.7" y="246.4" transform="rotate(-90 138.7 246.4)">0.1uF</text>
<text x="141.1" y="246.4" transform="rotate(-90 141.1 246.4)">C102</text>
<text x="162.1" y="247.6" transform="rotate(-90 162.1 247.6)">0603</text>
<text x="164.6" y="247.6" transform="rotate(-90 164.6 247.6)">1%</text>
<text x="167.1" y="247.6" transform="rotate(-90 167.1 247.6)">1K</text>
<text x="169.8" y="247.6" transform="rotate(-90 169.8 247.6)">R48</text>
<text x="205.2" y="247.6" transform="rotate(-90 205.2 247.6)">R47</text>
<text x="207.9" y="247.6" transform="rotate(-90 207.9 247.6)">124K</text>
<text x="210.4" y="247.6" transform="rotate(-90 210.4 247.6)">1%</text>
<text x="213" y="247.6" transform="rotate(-90 213 247.6)">0603</text>
<text x="227.3" y="251.7">C103</text>
<text x="251.5" y="246">0603</text>
<text x="322.5" y="252">C63</text>
<text x="331.2" y="251.6">0.1uF</text>
<text x="392.4" y="246">10K</text>
<text x="392.4" y="248.5">1%</text>
<text x="392.4" y="251.1">0603</text>
<text x="401.3" y="247.3">1%</text>
<text x="401.3" y="249.8">0603</text>
<text x="412.7" y="247.3">1%</text>
<text x="412.7" y="249.8">0603</text>
<text x="424.2" y="247.3">1%</text>
<text x="424.2" y="249.8">0603</text>
<text x="227.3" y="254.1">0.1uF</text>
<text x="227.3" y="256.7">50V</text>
<text x="238.8" y="252.2">R64</text>
<text x="238.8" y="254.9">10K</text>
<text x="238.8" y="257.4">1%</text>
<text x="322.6" y="255.2">50V</text>
<text x="331.5" y="255.2">0603</text>
<text x="227.3" y="259.2">0603</text>
<text x="238.8" y="260">0603</text>
<text x="282.2" y="259.1" transform="rotate(-90 282.2 259.1)">C75</text>
<text x="284.6" y="259.1" transform="rotate(-90 284.6 259.1)">0.1uF</text>
<text x="287.2" y="259.1" transform="rotate(-90 287.2 259.1)">50V</text>
<text x="289.7" y="259.1" transform="rotate(-90 289.7 259.1)">0603</text>
<text x="401.3" y="259.8">R96</text>
<text x="401.3" y="262.5">220</text>
<text x="412.7" y="259.8">R97</text>
<text x="412.7" y="262.5">300</text>
<text x="424.2" y="259.8">R101</text>
<text x="424.2" y="262.5">300</text>
<text x="121.5" y="269.5">C98</text>
<text x="349.2" y="265.7">C76</text>
<text x="349.2" y="268.1">100pF</text>
<text x="401.3" y="265.1">1%</text>
<text x="401.3" y="267.6">0603</text>
<text x="412.7" y="265.1">1%</text>
<text x="412.7" y="267.6">0603</text>
<text x="424.2" y="265.1">1%</text>
<text x="424.2" y="267.6">0603</text>
<text x="119.1" y="271.9">100pF</text>
<text x="120.3" y="274.5">0603</text>
<text x="181.6" y="270">R62</text>
<text x="181.6" y="272.7">2K</text>
<text x="181.6" y="275.2">1%</text>
<text x="349.2" y="270.6">0603</text>
<text x="349.5" y="273.2">50V</text>
<text x="121.3" y="277">50V</text>
<text x="181.6" y="277.8">0603</text>
<text x="289.6" y="277.1">C89</text>
<text x="289.6" y="279.5">100pF</text>
<text x="157.9" y="282.4">C92</text>
<text x="158" y="285.1">50V</text>
<text x="165.8" y="282.1">100pF</text>
<text x="165.9" y="285.1">0603</text>
<text x="289.6" y="282.1">0603</text>
<text x="289.8" y="284.6">50V</text>
<text x="134.9" y="295.9" transform="rotate(-90 134.9 295.9)">0603</text>
<text x="137.4" y="295.9" transform="rotate(-90 137.4 295.9)">50V</text>
<text x="140" y="295.9" transform="rotate(-90 140 295.9)">0.1uF</text>
<text x="142.4" y="295.9" transform="rotate(-90 142.4 295.9)">C78</text>
</g>
<g font-size="2.4">
<text x="396.2" y="275.6" transform="rotate(-90 396.2 275.6)">1</text>
<text x="398.8" y="275.6" transform="rotate(-90 398.8 275.6)">2</text>
<text x="401.3" y="275.6" transform="rotate(-90 401.3 275.6)">3</text>
<text x="403.9" y="275.6" transform="rotate(-90 403.9 275.6)">4</text>
<text x="396.2" y="289.6" transform="rotate(-90 396.2 289.6)">8</text>
<text x="398.8" y="289.6" transform="rotate(-90 398.8 289.6)">7</text>
<text x="401.3" y="289.6" transform="rotate(-90 401.3 289.6)">6</text>
<text x="403.9" y="289.6" transform="rotate(-90 403.9 289.6)">5</text>
</g>
<g font-size="2.3">
<text x="450.8" y="41.9">LTR</text>
<text x="473.7" y="41.9">ECO NO:</text>
<text x="478.8" y="36.8">REVISION RECORD</text>
<text x="502.9" y="41.9">APPROVED:</text>
<text x="522.7" y="41.9">DATE:</text>
<text x="404.1" y="129.3">1</text>
<text x="406.7" y="129.1">IN</text>
<text x="416.8" y="129.1">OUT</text>
<text x="422.7" y="129.3">3</text>
<text x="414.5" y="134.2">GND</text>
<text x="413.2" y="138.5">2</text>
<text x="404.1" y="167.4">1</text>
<text x="410.9" y="163.7">2</text>
<text x="414.5" y="164.6">GND</text>
<text x="422.7" y="167.4">3</text>
<text x="406.7" y="169.7">IN</text>
<text x="416.8" y="169.7">OUT</text>
<text x="240" y="180.3">1</text>
<text x="240" y="185.4">2</text>
<text x="243.8" y="181.1">COMP</text>
<text x="259" y="181.1">SS</text>
<text x="264.2" y="185.4">7</text>
<text x="264.2" y="180.3">8</text>
<text x="240" y="190.5">3</text>
<text x="243.8" y="186.2">FB</text>
<text x="243.8" y="191.3">EN</text>
<text x="256" y="186.2">FREQ</text>
<text x="257.7" y="191.3">VIN</text>
<text x="264.2" y="190.5">6</text>
<text x="240" y="195.6">4</text>
<text x="243.8" y="196.4">GND</text>
<text x="258.1" y="196.4">SW</text>
<text x="264.2" y="195.6">5</text>
<text x="142" y="261.9" transform="rotate(-90 142 261.9)">8</text>
<text x="147.1" y="261.9" transform="rotate(-90 147.1 261.9)">7</text>
<text x="152.1" y="261.9" transform="rotate(-90 152.1 261.9)">6</text>
<text x="157.2" y="261.9" transform="rotate(-90 157.2 261.9)">5</text>
<text x="292.1" y="262.9">1</text>
<text x="295.9" y="263.7">TIMER</text>
<text x="309.3" y="263.7">VCC</text>
<text x="316.2" y="262.9">8</text>
<text x="142.8" y="267.3" transform="rotate(-90 142.8 267.3)">-IN</text>
<text x="147.9" y="268.4" transform="rotate(-90 147.9 268.4)">+VS</text>
<text x="153" y="266.9" transform="rotate(-90 153 266.9)">RG</text>
<text x="158" y="268.5" transform="rotate(-90 158 268.5)">OUT</text>
<text x="292.1" y="265.4">2</text>
<text x="292.1" y="268">3</text>
<text x="295.9" y="266.2">GND</text>
<text x="295.9" y="268.8">SS</text>
<text x="305.1" y="266.2">SENSE+</text>
<text x="305.9" y="268.8">SENSE-</text>
<text x="316.2" y="268">6</text>
<text x="316.2" y="265.4">7</text>
<text x="193" y="271.8">1</text>
<text x="196.8" y="272.6">VIN</text>
<text x="207.7" y="272.6">VCC</text>
<text x="214.6" y="271.8">4</text>
<text x="292.1" y="270.5">4</text>
<text x="295.9" y="271.3">ON</text>
<text x="308" y="271.3">GATE</text>
<text x="316.2" y="270.5">5 EN_ADP1612</text>
<text x="142" y="280.5" transform="rotate(-90 142 280.5)">1</text>
<text x="142.8" y="277.1" transform="rotate(-90 142.8 277.1)">+IN</text>
<text x="147.1" y="280.5" transform="rotate(-90 147.1 280.5)">2</text>
<text x="147.9" y="277.1" transform="rotate(-90 147.9 277.1)">-VS</text>
<text x="152.1" y="280.5" transform="rotate(-90 152.1 280.5)">3</text>
<text x="153" y="277.1" transform="rotate(-90 153 277.1)">VREF</text>
<text x="157.2" y="280.5" transform="rotate(-90 157.2 280.5)">4</text>
<text x="158" y="277.1" transform="rotate(-90 158 277.1)">CFILT</text>
<text x="193" y="276.9">2</text>
<text x="196.8" y="277.7">GND</text>
<text x="207.5" y="277.7">OUT</text>
<text x="214.6" y="276.9">3</text>
<text x="397.3" y="300.2" transform="rotate(-90 397.3 300.2)">ENABLE</text>
<text x="399.8" y="300.2" transform="rotate(-90 399.8 300.2)">+5V</text>
<text x="402.3" y="300.2" transform="rotate(-90 402.3 300.2)">+12V</text>
<text x="404.9" y="300.2" transform="rotate(-90 404.9 300.2)">+15V</text>
<text x="407.4" y="360.7">COMPANY:</text>
<text x="407.4" y="373.4">TITLE:</text>
<text x="343.9" y="382.3">DRAWN:</text>
<text x="382" y="382.3">DATED:</text>
<text x="343.9" y="392.4">CHECKED:</text>
<text x="382" y="392.4">DATED:</text>
<text x="417.8" y="393.7">CODE:</text>
<text x="442" y="393.7">SIZE:</text>
<text x="478.8" y="393.7">DRAWING NO:</text>
<text x="523.2" y="393.7">REV:</text>
<text x="343.9" y="402.6">QUALITY CONTROL:</text>
<text x="382" y="402.6">DATED:</text>
<text x="343.9" y="412.7">RELEASED:</text>
<text x="382" y="412.7">DATED:</text>
<text x="407.7" y="416.6">SCALE:</text>
<text x="488.9" y="416.6">SHEET:</text>
<text x="500.7" y="416.6">OF</text>
</g>
<g font-size="2.3" fill="#000080">
<text x="336.5" y="121.4">TP18</text>
<text x="409.7" y="126.3">F2</text>
<text x="319.8" y="135.4">MSD7342-153ML</text>
<text x="332.5" y="132.3">L8-A</text>
<text x="417.2" y="136.7">1uF</text>
<text x="319.9" y="143">TP15</text>
<text x="343.8" y="140.8">TP17</text>
<text x="249.3" y="144.9">L8-B</text>
<text x="344.4" y="149.1">D11</text>
<text x="249" y="152.7">L7-A</text>
<text x="344.4" y="153.9">SS24S</text>
<text x="293.9" y="157">Q17</text>
<text x="293.9" y="159.5">SI2308DS</text>
<text x="345.1" y="158.6">TP16</text>
<text x="167.5" y="167.1">TP13</text>
<text x="293.9" y="162.1">60V</text>
<text x="293.9" y="164.6">2A</text>
<text x="344.9" y="167.1">D12</text>
<text x="417.2" y="162.1">1uF</text>
<text x="344.4" y="171.7">SS24S</text>
<text x="409.7" y="172.5">F1</text>
<text x="157.2" y="175">Q16</text>
<text x="157.2" y="177.5">MMBT2222A</text>
<text x="333.4" y="182.2">L7-B</text>
<text x="294.5" y="202.8">TP14</text>
<text x="392.4" y="243.3">R74</text>
<text x="361.4" y="251.5">2N7002E</text>
<text x="366.5" y="249.2">Q15</text>
<text x="251.5" y="253.7">D13</text>
<text x="251.5" y="255.8">GREEN</text>
<text x="251.5" y="257.8">LED0603</text>
<text x="363.5" y="256">240mA</text>
<text x="366.8" y="253.7">60V</text>
<text x="295.4" y="259.8">U13</text>
<text x="195.8" y="268.5">U14</text>
<text x="136.1" y="272.6" transform="rotate(-90 136.1 272.6)">U11</text>
<text x="164.7" y="275.3" transform="rotate(-90 164.7 275.3)">AD628ARM</text>
<text x="254" y="272">Q13</text>
<text x="254" y="274.3">2N7002E</text>
<text x="295.1" y="275.6">ADM1170-2AUJZ</text>
<text x="195.6" y="281.7">ADCMP350YKSZ</text>
<text x="254" y="276.6">60V</text>
<text x="254" y="278.9">240mA</text>
</g>
<g font-size="2.3" fill="#f00">
<text x="351.8" y="125.5">NV_CS-</text>
<text x="351.8" y="122.9">NX_VOUT</text>
<text x="440.9" y="123.8">NX(0.1A)</text>
<text x="125.8" y="149.9">VIN_ADP1613</text>
<text x="191.4" y="150.8">VIN_ADP1613</text>
<text x="168.4" y="161.3">VDD_1613</text>
<text x="263.6" y="160">VDD_1613</text>
<text x="351.8" y="159.8">PX_VOUT</text>
<text x="440.9" y="159.1">SYS_GND</text>
<text x="351.8" y="162.3">PV_CS+</text>
<text x="222.1" y="177.1">SYS_GND</text>
<text x="239" y="174.2">SYS_GND</text>
<text x="441" y="175.6">PX(0.1A)</text>
<text x="198.3" y="191.8">EN_ADP1612</text>
<text x="221.5" y="190">EN_ADP1612</text>
<text x="148.1" y="198">SYS_GND</text>
<text x="189.7" y="196.6">SYS_GND</text>
<text x="279.2" y="194.3">SYS_GND SYS_GND</text>
<text x="309.6" y="195.4">SYS_GND</text>
<text x="335.9" y="195.9">SYS_GND</text>
<text x="357.2" y="195.7">SYS_GND</text>
<text x="375" y="195.7">SYS_GND</text>
<text x="165.4" y="198.4">SYS_GND</text>
<text x="225.9" y="203">SYS_GND</text>
<text x="443.6" y="210.8">SYS_GND</text>
<text x="412.5" y="220.7">FB_1612</text>
<text x="243.3" y="222.2">VDD_1613</text>
<text x="384.3" y="227.3">VDD_1613</text>
<text x="417.5" y="230.7">FB_1612</text>
<text x="133.3" y="237.2">PX_VOUT</text>
<text x="212.8" y="236.2">VDD_1613</text>
<text x="313.2" y="243.8">VDD_1613</text>
<text x="362.1" y="241.3">EN_ADP1612</text>
<text x="124" y="255.3" transform="rotate(-90 124 255.3)">SYS_GND</text>
<text x="150.9" y="256" transform="rotate(-90 150.9 256)">SYS_GND</text>
<text x="344.9" y="253.7">SYS_GND</text>
<text x="116.8" y="258.8">NV_CS-</text>
<text x="218.9" y="268.2">SYS_GND</text>
<text x="319.5" y="265.2">PV_CS+</text>
<text x="319.5" y="267.7">PX_VOUT</text>
<text x="369.9" y="270.5">SYS_GND</text>
<text x="116.8" y="281.7">NX_VOUT</text>
<text x="219.3" y="276.6">EN_ADP1612</text>
<text x="270.5" y="280.5">SYS_GND</text>
<text x="147.8" y="291.3">SYS_GND</text>
<text x="245.5" y="293.6">SYS_GND</text>
<text x="280.7" y="293.6">SYS_GND</text>
<text x="315.2" y="293.3">SYS_GND</text>
<text x="156" y="299.5">NX_VOUT</text>
<text x="167.6" y="295.1">SYS_GND</text>
<text x="406.3" y="300">SYS_GND</text>
<text x="125.3" y="304.8" transform="rotate(-90 125.3 304.8)">SYS_GND</text>
</g>
<g font-size="2.1" fill="#000080">
<text x="391.9" y="128.5">B10</text>
<text x="391.2" y="133.1">330@100MHz</text>
<text x="391.2" y="171.2">330@100MHz</text>
<text x="393.2" y="281.6" transform="rotate(-90 393.2 281.6)">SW1</text>
<text x="408.7" y="285.4" transform="rotate(-90 408.7 285.4)">MCEI-04</text>
</g>
<g font-size="2" fill="#000080">
<text x="246" y="159.9">MSD7342-153ML</text>
<text x="393.4" y="166.6">B9</text>
<text x="259.1" y="176.8">U17</text>
<text x="147.1" y="186.7" transform="rotate(-90 147.1 186.7)">D10</text>
<text x="159.8" y="186.7" transform="rotate(-90 159.8 186.7)">DDZ9687</text>
<text x="162.1" y="186.7" transform="rotate(-90 162.1 186.7)">4.3V</text>
<text x="242.6" y="200.9">ADP1613ARMZ</text>
<text x="321.5" y="275.2">D14</text>
<text x="321.7" y="277.7">MM3Z4V7T1</text>
<text x="322" y="280.3">4.7V</text>
</g>
<text font-size="1.3" fill="#000080" x="393.8" y="286.5">ON</text>
</svg>
